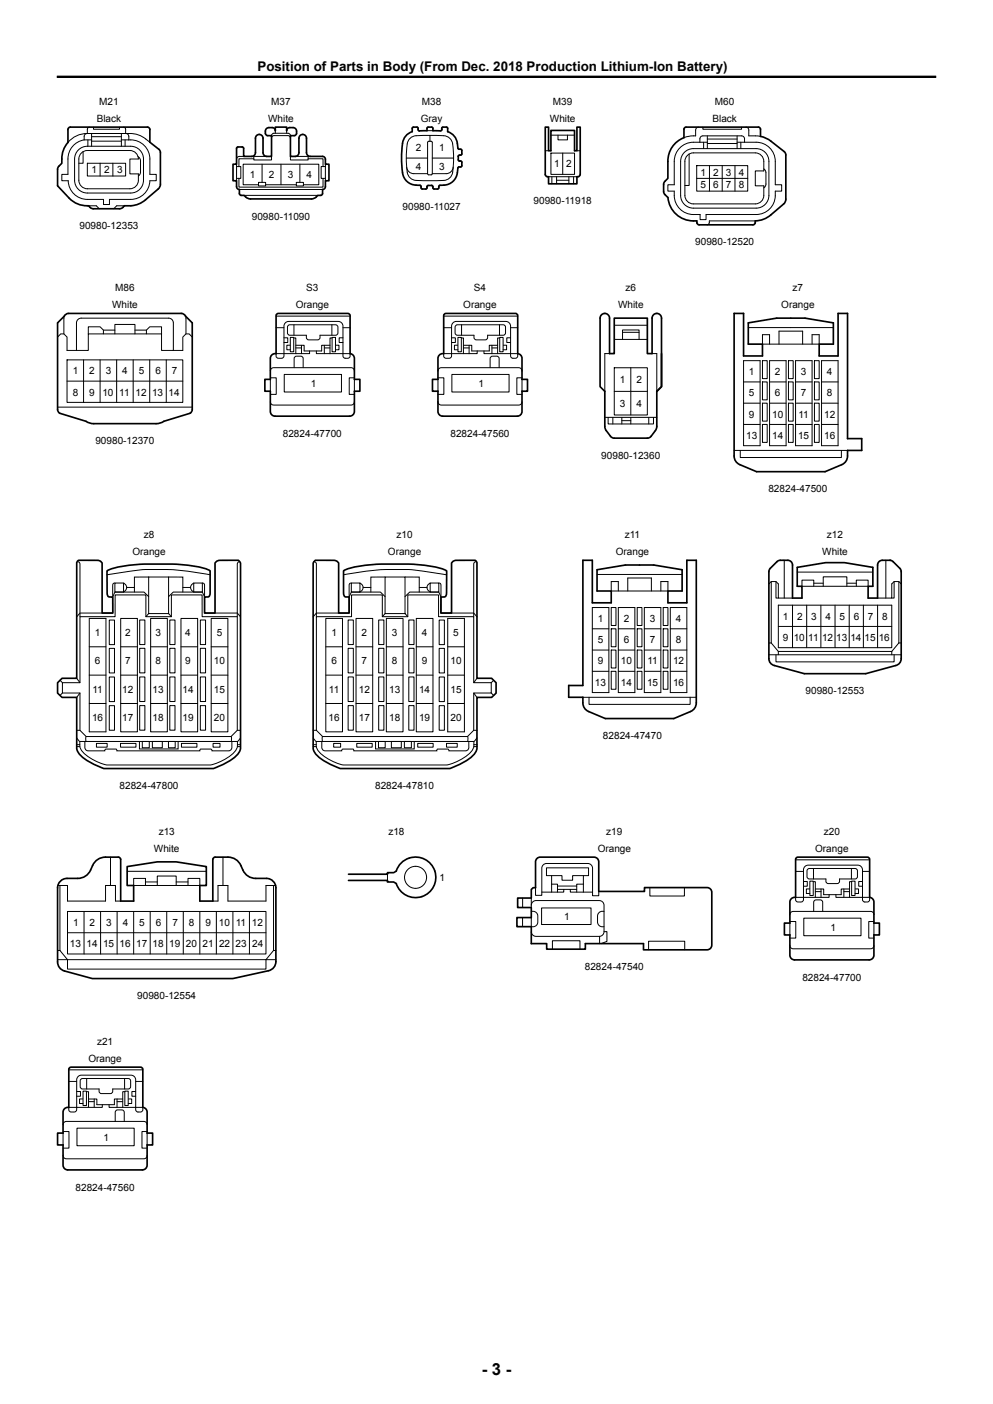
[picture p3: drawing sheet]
<svg xmlns="http://www.w3.org/2000/svg" width="210mm" height="297mm" viewBox="0 0 210 297" stroke-linecap="round" stroke-linejoin="round" font-family="sans-serif">
<g fill="none" stroke="#000" stroke-width=".21">
<path d="M16.4 31.9a2.69 2.69 0 0 1 2.1-1h9.1a2.7 2.7 0 0 1 2.7 2.7v4.5a2.7 2.7 0 0 1-2.7 2.7h-9.1a2.7 2.7 0 0 1-2.7-2.7v-4.5v-.6zM17.2 32.4l.8-.5 .5-.1h9a1.8 1.8 0 0 1 1.8 1.8h-1.8v3.2h1.8a2.61 2.61 0 0 1-.9 2.9l-.9 .2h-9a1.8 1.8 0 0 1-1.8-1.8v-4.5v-.4zM17.6 32.1v2.4h-.9M17.8 29.6a4.1 4.1 0 0 0-3.4 4v3.3h-1.3v1.3h1.3a4 4 0 0 0 4.1 4h3.4v1.1h1.2v-1.1h4.5a4 4 0 0 0 4.1-4h1.3v-1.3h-1.3v-3.3a4 4 0 0 0-4.1-4h-1.9M17.8 29.6h1.6M18.4 28.2a.63 .63 0 0 0-.6 .7v.7M18.4 28.2l9.7 .1 1.7 .4 1.9 1.4M18.5 28.2a5.2 5.2 0 0 0-4.1 1.9M18.5 34.5h8.1v2.7h-8.1zM18.6 29.6v1.3M18.9 26.9l-.4 .2v1.1M19.4 29.9h6.3"/>
<path d="M19.4 28.2v2.7M19.4 28.9h6.3M19.8 26.9v.4h5.5v-.4M21.2 34.5v2.7M23.9 34.5v2.7M25.7 28.2v2.7M26.1 26.9l.4 .2 .1 1.1a.63 .63 0 0 1 .6 .7v.7M26.5 29.6v1.3M29.2 33.1l.4 .5 .1 .4v2.6l-.4 .6M50 35.2h.9v2.5h-.9M50 34.7v3.5M50.5 37.7v1.9h17.8v-1.9"/>
<path d="M51.5 33.1h-.9a.6 .6 0 0 0-.6 .6M53.2 33.1h3.2M53.7 33.6h-3.2v1.6M53.7 33.1v.7h3.7v-.7M54.7 39.1h-3.3v-4.4h16v4.4h-3.2M54.7 38.6h1.5v.7h-1.5zM55.4 34.7v3.9M56.2 39.1h6.5M57.4 28.7l.3-.4 .2-.1h3l.3 .1 .2 .4M58.2 27.6v.6M59.4 34.7v4.4M60.6 27.6v.6"/>
<path d="M61.4 29.2v-.3l-.5-.2h-3l-.4 .2-.1 .3M61.4 33.1v.7h3.8v-.7M62.4 33.1h3.2M62.7 38.6h1.5v.7h-1.5zM63.4 34.7v3.9M65.2 33.6h3.1v1.6M68.8 35.2h-.9v2.5h.9M68.8 34.7v3.5M85.9 33.4h4.5M86 35.4a1.49 1.49 0 0 0 1.5 1.3h2.9M86.7 29.2a5 5 0 0 1 3.5-.6l2.9 .1a2.28 2.28 0 0 1 2.7 2.5 19.5 19.5 0 0 1-.2 5.7 2.24 2.24 0 0 1-2.5 1.3h-.7a20.4 20.4 0 0 1-5.3-.3 2.29 2.29 0 0 1-1.1-2.2 19.5 19.5 0 0 1 .2-5.7zM90.3 27.6h1.2"/>
<path d="M90.4 36.7v-6.6l.3-.2h.5l.2 .2v6.6M90.4 36.7l.3 .3h.5l.2-.3M90.9 28.6v1.3M91.4 33.4h4.5M95.8 35.4a1.49 1.49 0 0 1-1.5 1.3h-2.9M115.3 31.9h.7M116 37.4h6M116.5 32.4h5v4.5h-5zM116.5 28.6h5M116.7 37.4v1.5M117.7 37.4v1.5M117.7 38.1h2.6"/>
<path d="M118 28.6v1h2v-1M119 32.4v4.5M120.3 37.4v1.5M121.3 37.4v1.5M122 31.9h.7M144.5 32.4a2.69 2.69 0 0 1 2.1-1h13.3a2.7 2.7 0 0 1 2.7 2.7v7.2a2.7 2.7 0 0 1-2.7 2.7h-13.3a2.7 2.7 0 0 1-2.7-2.7v-7.2l.1-.6zM145.4 32.9l.8-.5 .4-.1h13.1a1.8 1.8 0 0 1 1.8 1.8v2.1h-1.8v3.1h1.8a3.5 3.5 0 0 1-.5 3.3l-.8 .5h-.5h-13.1a1.8 1.8 0 0 1-1.8-1.8v-7.2l.1-.4zM145.7 32.6v6.6h-.9M147.3 35h10.8v5.4h-10.8zM147.3 37.7h10.8M147.7 26.9a.63 .63 0 0 0-.6 .6v1.2l-1.3 .1-1.2 .3M148 30.1v-.7a.63 .63 0 0 1 .6-.7h8.2a.63 .63 0 0 1 .7 .7v.7"/>
<path d="M148.6 26.9v.4h8.2v-.4M148.8 30.1v1.3M149.6 30.1h-3a4 4 0 0 0-4 4v5h-1.4v1.3h1.4a4.2 4.2 0 0 0 4 5h1.5v1.1h1.2v-1.1h10.6a4.2 4.2 0 0 0 4.1-5h1.3v-1.3h-1.3v-5a4 4 0 0 0-4.1-4h-4M149.6 30.4h6.3M149.6 28.7v2.7M149.6 29.4h6.3M150 35v5.4M152.7 35v5.4M155.4 35v5.4M155.9 28.7v2.7M156.7 30.1v1.3M157.7 26.9a.63 .63 0 0 1 .7 .6v1.2l2.4 .2"/>
<path d="M161.5 35.7l.4 .4 .1 .4-.1 2.7-.4 .6M18.7 43.5h1.7l.6 .7M26.3 43.5h-1.6l-.7 .7M50.6 40.1h17.6M51.6 41.3h15.6M159.7 46.7h-9.7a.6 .6 0 0 1-.5 .9M12.2 71.3l.6-.7h.7l.7 .7v2.8h4.5v-3.5h15.5v3.5h4.5v-2.8l.6-.7h.7l.7 .7M13.6 66.9l-.1 3.7M14.2 76.1h24.5v9h-24.5zM16.2 74.1v-5.8a1 1 0 0 1 1-1h18.5a1 1 0 0 1 1 1v5.8M17.7 76.1v9M21.2 76.1v9"/>
<path d="M21.9 70.6v-.8l-.7-.7h-2.5v1.5M21.9 69.8h2.4M24.3 70.6v-2h4.2v2M24.7 76.1v9M28.2 76.1v9M28.5 69.8h2.5M31 70.6v-.8l.7-.7h2.5v1.5M31.7 76.1v9M35.2 76.1v9M39.2 66.9l.1 3.7M57.2 78.5a.7 .7 0 0 1 .7-.7h16.3a.7 .7 0 0 1 .7 .7M57.2 79.9h1.2v3.5h-1.2"/>
<path d="M58.4 69.3h1.7M58.4 66.9h15.6M60.1 71.5h.8v1h-.8M60.1 79.2h12.1v3.7h-12.1zM60.9 69l.4-.3h9.7l.4 .3 .1 1.4-.1 .3-.4 .2h-3.3l-.1 .7-.4 .3h-1.9l-.4-.3-.1-.7h-3.8l-.2-.5zM61.3 73h-.6v1h.7M61.4 71.4h.7v3h-.7zM62.1 71.5h.5v3.3M62.2 68.7v2.2M62.2 77.8v-2l.3-.4 .2-.1h.9l.4 .3 .1 2.2M62.6 73h1.7v1.2h3.7v-1.2h1.8M62.6 73.6h1.2"/>
<path d="M63.8 73v1.8M65.5 74.2v.6h-7.1l.1 .8 .4 .2h.7l.2-.1 .3-.4v-6.3a1 1 0 0 1 1-1h10.4a1 1 0 0 1 1 1l.1 6.5a.99 .99 0 0 0 1.4 .1v-.8h-7.1v-.6M68.6 73v1.8M68.6 73.6h1.2M70.2 68.7v2.2M70.2 71.4h.8v3h-.8zM70.2 71.5h-.4v3.3M71 73h.7v1h-.7M72.5 71.5h-.8v1h.8M72.5 69.3h1.5M74.9 79.9h-1v3.5h1M92.6 78.5a.7 .7 0 0 1 .7-.7h16.4a.7 .7 0 0 1 .7 .7"/>
<path d="M92.6 79.9h1.3v3.5h-1.3M93.8 69.3h1.7M93.8 66.9h15.7M95.5 71.5h.8v1h-.8M95.6 79.2h12.1v3.7h-12.1zM96.3 69l.4-.3h9.7l.4 .3 .1 1.4-.1 .3-.4 .2h-3.3v.7l-.5 .3h-1.9l-.4-.3-.1-.7h-3.7l-.3-.5zM96.8 73h-.7v1h.7M96.8 71.4h.8v3h-.8zM97.6 71.5h.4v3.3M97.6 68.7v2.2M98 73h1.8v1.2h3.7v-1.2h1.7M98 73.6h1.2"/>
<path d="M99.2 73v1.8M100.9 74.2v.6h-7.1l.1 .8 .4 .2h.7l.3-.1 .2-.4v-6.3a1 1 0 0 1 1-1h10.5a1 1 0 0 1 1 1v6.5a.99 .99 0 0 0 1.4 .1l.1-.8h-7.1v-.6M103.6 77.8v-2l.3-.4 .2-.1h1l.4 .3 .1 2.2M104 73.6h1.2M104 73v1.8M105.6 68.7v2.2M105.7 71.4h.7v3h-.7zM105.7 71.5h-.5v3.3M106.5 73h.6v1h-.7M108 71.5h-.8v1h.8M108 69.3h1.5M110.4 79.9h-1.1v3.5h1.1"/>
<path d="M128.9 74.8h-1v8M129.9 77.8h7v10h-7zM129.9 71.8h7M129.9 68.8h7M131.7 71.8v-2h3.5v2M131.7 70.3h3.5M133.4 77.8v10M137.9 74.8h1v8M157.3 76.3h3.4v18h-3.4zM158.2 69.3h18M161.2 76.3h1v3.8h-1zM162.7 76.3h3.5v18h-3.5z"/>
<path d="M162.7 72.8v-2h-1.5v2h12v-2h-1.5v2M164.7 72.8v-2.8h5v2.8M166.7 76.3h1v3.8h-1zM168.2 76.3h3.5v18h-3.5zM172.2 76.3h1v3.8h-1zM173.7 76.3h3.5v18h-3.5zM12.2 86.1h28.5M14.2 80.6h24.5M57.2 84.9v.1a.7 .7 0 0 0 .7 .7h16.3a.7 .7 0 0 0 .7-.7M57.2 80.2v2.6M74.9 80.2v2.6M92.6 84.9v.1a.7 .7 0 0 0 .7 .7h16.4a.7 .7 0 0 0 .7-.7"/>
<path d="M92.6 80.2v2.6M110.4 80.2v2.6M127.9 88.3h11M128.6 88.3v1.4h9.6v-1.4M129.6 88.3v1.4M129.9 82.8h7M131.5 88.3v1.4M131.5 89h1.9M133.4 88.3v1.4M137.2 88.3v1.4M155.3 95.3h23.9M156.6 95.3v1.5h21.3v-1.5"/>
<path d="M157.3 80.8h3.4M157.3 85.3h3.4M157.3 89.8h3.4M161.2 80.8h1v3.8h-1zM161.2 85.3h1v3.8h-1zM161.2 89.8h1v3.8h-1zM162.7 80.8h3.5M162.7 85.3h3.5M162.7 89.8h3.5M166.7 80.8h1v3.8h-1zM166.7 85.3h1v3.8h-1zM166.7 89.8h1v3.8h-1z"/>
<path d="M168.2 80.8h3.5M168.2 85.3h3.5M168.2 89.8h3.5M172.2 80.8h1v3.8h-1zM172.2 85.3h1v3.8h-1zM172.2 89.8h1v3.8h-1zM173.7 80.8h3.5M173.7 85.3h3.5M173.7 89.8h3.5M16.4 118.8l.3 .1a2.1 2.1 0 0 1 .2 1.8v9.8M50.7 118.8l-.3 .1a2.1 2.1 0 0 0-.2 1.8v9.8M66.4 118.8l.3 .1a2.1 2.1 0 0 1 .2 1.8v9.8"/>
<path d="M100.7 118.8l-.3 .1a2.1 2.1 0 0 0-.2 1.8v9.8M165.7 118.5h-.2M165.9 118.5v8M187.3 118.5v8M16.9 130.5h7.4v-4.6h6.6v4.6h5.3v-4.7h6.5v4.7h7.5v24l-1.3 1.3h-30.7l-1.3-1.3v-7.9h-3.7v-2.2h3.7zM18.9 130.8h3.5v24h-3.5zM18.9 136.8h3.5M22.6 121.6a53.3 53.3 0 0 1 21.9 0M23.1 137.2h1.1v5.2h-1.1zM23.1 131.2h1.1v5.2h-1.1zM24.3 123.3h1.8v1.9h-1.8zM24.3 123.3l-.2 .1a1.79 1.79 0 0 0-.3 1.5v1.4"/>
<path d="M25.5 130.8h3.6v24h-3.6zM25.5 136.8h3.6M26.1 123.3a1.02 1.02 0 0 1 .7 1 1.02 1.02 0 0 1-.7 .9M26.8 124.3h1.6M29.5 137.1h1.1v5.2h-1.1zM29.5 131.2h1.1v5.2h-1.1zM31.4 126.2l-.9-1h-6.2l-.5 1.1v3.4h-6.9l-.7 .8M31.4 122.1h-3v3.1M31.4 129.8l-.5 .7M31.4 122.1h4.3v7.7h-4.3zM31.9 130.8h3.5v24h-3.5zM31.9 136.8h3.5"/>
<path d="M35.7 126.2l.9-1h6.2l.5 1.1v3.4h6.9l.7 .8M35.7 122.1h3v3.1M35.7 129.8l.5 .7M35.9 137.1h1.1v5.2h-1.1zM35.9 131.2h1.1v5.2h-1.1zM38.3 130.8h3.5v24h-3.5zM38.3 136.8h3.5M38.7 124.3h1.6M41 123.3h1.8v1.9h-1.8zM41 123.3a1.02 1.02 0 0 0-.7 1 1.02 1.02 0 0 0 .7 .9M42.4 137.1h1.1v5.2h-1.1zM42.4 131.2h1.1v5.2h-1.1z"/>
<path d="M42.8 123.3l.2 .1a1.79 1.79 0 0 1 .3 1.5v1.4M44.7 130.8h3.5v24h-3.5zM44.7 136.8h3.5M66.9 130.5h7.4l.1-4.7h6.5v4.7h5.3v-4.6h6.5v4.6h7.5v13.9h3.7v2.2h-3.7v7.9l-1.3 1.3h-30.7l-1.3-1.3zM68.9 130.8h3.5v24h-3.5zM68.9 136.8h3.5M72.6 121.6a53.3 53.3 0 0 1 21.9 0M73.6 137.1h1.1v5.2h-1.1zM73.6 131.2h1.1v5.2h-1.1zM74.3 123.3h1.8v1.9h-1.8zM74.3 123.3l-.2 .1a1.79 1.79 0 0 0-.3 1.5v1.4M75.3 130.8h3.5v24h-3.5z"/>
<path d="M75.3 136.8h3.5M76.1 123.3a1.02 1.02 0 0 1 .7 1 1.02 1.02 0 0 1-.7 .9M76.8 124.3h1.6M80.1 137.1h1.1v5.2h-1.1zM80.1 131.2h1.1v5.2h-1.1zM81.4 122.1h4.3v7.7h-4.3zM81.4 126.2l-.9-1h-6.2l-.5 1.1v3.4h-6.9l-.7 .8M81.4 122.1h-3v3.1M81.4 129.8l-.5 .7M81.7 130.8h3.5v24h-3.5zM81.7 136.8h3.5M85.7 126.2l.9-1h6.2l.5 1.1v3.4h6.9l.7 .8"/>
<path d="M85.7 122.1h3v3.1M85.7 129.8l.5 .7M86.5 137.1h1.1v5.2h-1.1zM86.5 131.2h1.1v5.2h-1.1zM88 130.8h3.6v24h-3.6zM88 136.8h3.6M88.7 124.3h1.6M91 123.3h1.8v1.9h-1.8zM91 123.3a1.02 1.02 0 0 0-.7 1 1.02 1.02 0 0 0 .7 .9M92.8 123.3l.2 .1a1.79 1.79 0 0 1 .3 1.5v1.4M92.9 137.2h1.1v5.2h-1.1zM92.9 131.2h1.1v5.2h-1.1z"/>
<path d="M94.7 130.8h3.5v24h-3.5zM94.7 136.8h3.5M125.3 128.5h3.5v18h-3.5zM125.3 133h3.5M125.3 137.5h3.5M126.3 121.5h18M129.3 128.5h1v3.8h-1zM129.3 133h1v3.8h-1zM129.3 137.5h1v3.8h-1zM130.8 128.5h3.5v18h-3.5zM130.8 133h3.5M130.8 137.5h3.5"/>
<path d="M130.8 125v-2h-1.5v2h12v-2h-1.5v2M132.8 125v-2.7h5v2.7M134.8 128.5h1v3.8h-1zM134.8 133h1v3.8h-1zM134.8 137.5h1v3.8h-1zM136.3 128.5h3.5v18h-3.5zM136.3 133h3.5M136.3 137.5h3.5M140.3 128.5h1v3.8h-1zM140.3 133h1v3.8h-1zM140.3 137.5h1v3.8h-1zM141.8 128.5h3.5v18h-3.5z"/>
<path d="M141.8 133h3.5M141.8 137.5h3.5M162.6 123.5l.5-.5h1l.5 .5v3h3M162.6 136h.5M162.6 138.5h28M163.1 136l1.5 1.8M163.1 123v13M164.1 138.5v1.5h25v-1.5M164.1 123v3.5h.5M164.6 128h24v9h-24zM164.6 137.8v.7M164.6 137.8h24"/>
<path d="M164.6 132.5h24M167.6 128v9M168.6 121h16M170.6 128v9M172.1 124v-1.3h-2.5v1.3h14M172.1 123.4h2M173.6 128v9M174.1 124v-2h5v2M176.6 128v9M179.1 123.4h2M179.6 128v9M181.1 124v-1.3h2.5v1.3"/>
<path d="M182.6 128v9M185.6 128v9M188.6 137.8v.7M189.1 123v3.5h-.5M190.1 136l-1.5 1.8M190.1 136h.5M190.1 123v13M190.6 123.5l-.5-.5h-1l-.5 .5v3h-3M12.7 143.9l.5 .5M13.2 146.6l-.5 .5M16.2 157.5h.7M16.2 157.9h.7"/>
<path d="M16.2 154.5h.7M16.2 143.5l.7 .9M16.2 156.1l.1 .1a.89 .89 0 0 0 .9 .6h30.5a5.5 5.5 0 0 0 2.7-.1l.5-.6M16.9 156.8v.1a2.92 2.92 0 0 0 1.7 3.2 8.5 8.5 0 0 0 6.5 1.7h16.9a8.8 8.8 0 0 0 8.1-3.4l.1-1.6M16.9 146.6l-.7 .9M17.9 156.8l.1 1.5a.79 .79 0 0 0 1 .5h3.2l.2-.3h2.1l.2 .3h17.6l.1-.3h2.2l.2 .3h2.6a1.78 1.78 0 0 0 1.5-.3l.1-1.7M18.2 155.8v1M18.9 148.8h3.5M18.9 142.8h3.5M20.4 157.3h2.3v.8h-2.3zM23.1 149.3h1.1v5.2h-1.1zM23.1 143.2h1.1v5.2h-1.1z"/>
<path d="M25.5 157.3h3.3v.8h-3.3zM25.5 148.8h3.6M25.5 142.8h3.6M29.5 156.8v1.6h8.2v-1.6M29.5 149.3h1.1v5.2h-1.1zM29.5 143.2h1.1v5.2h-1.1zM30.1 156.8h1.5v1.4h-1.5zM31.9 148.8h3.5M31.9 142.8h3.5M32.2 156.8h2.1v1.4h-2.1zM35.6 156.8h1.4v1.4h-1.4zM35.9 149.3h1.1v5.2h-1.1z"/>
<path d="M35.9 143.2h1.1v5.2h-1.1zM38.3 148.8h3.5M38.3 142.8h3.5M38.4 157.3h3.2v.8h-3.2zM42.4 149.3h1.1v5.2h-1.1zM42.4 143.2h1.1v5.2h-1.1zM44.7 148.8h3.5M44.7 142.8h3.5M45.1 157.3h1.4v.8h-1.4zM48.9 155.8v1M50.2 154.5h.7M50.2 157.9h.7"/>
<path d="M50.2 157.5h.7M66.2 157.5h.7M66.2 156.1l.1 .1a.89 .89 0 0 0 .9 .7h30.5a5.5 5.5 0 0 0 2.7-.2l.5-.6M66.2 157.9h.7M66.2 154.5h.7M66.9 156.9a2.92 2.92 0 0 0 1.7 3.2 8.5 8.5 0 0 0 6.5 1.7h16.9a8.8 8.8 0 0 0 8.1-3.4l.1-1.5M68.1 156.9v1.4a.79 .79 0 0 0 1 .5h3.2l.2-.3h2.2l.1 .3h17.6l.1-.3h2.2l.2 .3h2.6a1.78 1.78 0 0 0 1.6-.3v-1.6M68.2 155.8v1.1M68.9 148.8h3.5M68.9 142.8h3.5M70.6 157.3h1.4v.8h-1.4zM73.6 149.3h1.1v5.2h-1.1z"/>
<path d="M73.6 143.2h1.1v5.2h-1.1zM75.3 148.8h3.5M75.3 142.8h3.5M75.4 157.3h3.3v.8h-3.3zM79.4 156.9v1.5h8.2v-1.5M80 156.9h1.5v1.3h-1.5zM80.1 149.3h1.1v5.2h-1.1zM80.1 143.2h1.1v5.2h-1.1zM81.7 148.8h3.5M81.7 142.8h3.5M82.8 156.9h2.1v1.3h-2.1zM85.5 156.9h1.5v1.3h-1.5z"/>
<path d="M86.5 149.3h1.1v5.2h-1.1zM86.5 143.2h1.1v5.2h-1.1zM88 148.8h3.6M88 142.8h3.6M88.3 157.3h3.3v.8h-3.3zM92.9 149.3h1.1v5.2h-1.1zM92.9 143.2h1.1v5.2h-1.1zM94.4 157.3h2.3v.8h-2.3zM94.7 148.8h3.5M94.7 142.8h3.5M98.9 155.8v1.1M100.2 154.5h.7"/>
<path d="M100.2 146.6l.7 .9M100.2 157.9h.7M100.2 157.5h.7M100.9 143.5l-.7 .9M103.9 146.6l.5 .5M104.4 143.9l-.5 .5M123.3 147.5h24M124.6 147.5v1.5h21.4v-1.5M125.3 142h3.5M129.3 142h1v3.8h-1zM130.8 142h3.5M134.8 142h1v3.8h-1z"/>
<path d="M136.3 142h3.5M140.3 142h1v3.8h-1zM141.8 142h3.5M12.2 187.3h2.1v3.3h8v-3.3h2.1v3.3h1.1M12.7 187.3v13.8M14.3 192.8h41.9v9h-41.9zM14.3 197.3h41.9M17.8 192.8v9M21.3 192.8v9M23.4 181.3v6M24.8 192.8v9M26.9 184.3h16.7"/>
<path d="M28.3 192.8v9M30.8 187.3v-1.5h-2.5v1.5h14v-1.5h-2.5v1.5M30.8 186.6h2.5M31.8 192.8v9M33.3 187.3v-2h4v2M35.3 192.8v9M37.3 186.6h2.5M38.8 192.8v9M42.3 192.8v9M45.8 192.8v9M47.2 181.3v6M49.3 192.8v9"/>
<path d="M52.8 192.8v9M57.8 187.3v13.8M58.3 187.3h-2.1v3.3h-8v-3.3h-2.1v3.3h-1.1M81.9 184.9v1.3M110.5 194.1v1.9M110.5 190v2M112.4 192a1.14 1.14 0 0 1 1-1.5h13.3a1 1 0 0 1 1 1v5.6a1 1 0 0 1-1 1h-13.3a1 1 0 0 1-1-1M112.4 192.8a1.1 1.1 0 0 1 1.3 1v1.2a1.08 1.08 0 0 1-1.3 1v-1.9M112.4 190v1.5M113.3 187.8v1.6h1.3v-5.7a1 1 0 0 1 1-1h8.7a1 1 0 0 1 1 1v5.8h1.3v-.9M114.5 192.1h10.5v3.5h-10.5zM115.6 183.6h8.9v1.6h-3.4v1h-2.2v-1h-3.3z"/>
<path d="M116.7 187h1.2v1.7M116.7 185.2v3.5M117.9 187.4h4.1M117.9 188.1h4.1M119.2 188.1v.6h-4.6M120.6 188.1v.6h4.7M123.4 187h-1.4v1.7M123.4 185.2v3.5M126.8 198.1v1.5M127.7 192.8a1.1 1.1 0 0 0-1.3 1v1.2a1.07 1.07 0 0 0 1.3 1M127.7 197.1h.7v2l-1.3 .5M137.4 187.8v1.7h7.3v-1.7"/>
<path d="M167 199.9v.1a.7 .7 0 0 0 .7 .7h16.4a.7 .7 0 0 0 .7-.7M167 193.5a.7 .7 0 0 1 .7-.7h16.4a.7 .7 0 0 1 .7 .7M167 194.9h1.3v3.5h-1.3M167 195.3v2.5M168.3 184.3h1.6M168.3 181.9h15.6M169.9 186.5h.8v1h-.8M170 194.2h12.1v3.7h-12.1zM170.7 184l.5-.3h9.6l.5 .3v1.4v.3l-.5 .2h-3.3v.8l-.5 .2h-1.8l-.5-.2v-.8h-3.8l-.2-.5zM171.2 188h-.7v1h.8M171.3 186.4h.7v3h-.7zM172 186.5h.4v3.3"/>
<path d="M172 183.7v2.2M172.1 192.8v-1.9l.2-.5h.3h.9l.4 .2 .1 2.2M172.4 188.1h1.8v1.2h3.7v-1.2h1.8M172.4 188.6h1.2M173.6 188.1v1.7M175.3 189.3v.5h-7v.8l.5 .2h.6l.3-.1 .2-.4v-6.3a1 1 0 0 1 1-1h10.5a1 1 0 0 1 1 1l.1 6.6a.99 .99 0 0 0 1.3 0l.1-.8h-7.1v-.5M178.5 188.1v1.7M178.5 188.6h1.2M180.1 183.7v2.2M180.1 186.4h.7v3h-.7zM180.1 186.5h-.4v3.3M180.9 188h.7v1h-.8"/>
<path d="M182.4 186.5h-.8v1h.8M182.4 184.3h1.5M184.8 194.9h-1.1v3.5h1.1M184.8 195.3v2.5M12.2 203h46.1M12.2 201.1h.5M12.7 201.1l1.6 1.9v2h41.9v-2l1.6-1.9M57.8 201.1h.5M116.8 200.8v-1.8h5.9v1.8M137.2 200.9v-1.8h7.6v1.8M13.3 237.9a.7 .7 0 0 1 .7-.7h16.4a.7 .7 0 0 1 .7 .7M13.3 239.4h1.3v3.5h-1.3"/>
<path d="M13.3 239.7v2.5M14.5 228.8h1.7M14.5 226.3h15.7M16.2 230.9h.8v1h-.8M16.3 238.7h12.1v3.7h-12.1zM17 228.4l.5-.3h9.6l.5 .3v1.5v.2l-.5 .3h-3.3v.7l-.5 .2h-1.8l-.5-.2v-.7l-3.8-.1-.2-.4zM17.5 232.5h-.7v.9h.8M17.6 230.8h.7v3.1h-.7zM18.3 230.9h.4v3.4M18.3 228.1v2.3M18.7 232.5h1.8v1.2h3.7v-1.2h1.8M18.7 233h1.2"/>
<path d="M19.9 232.5v1.8M21.6 233.7v.6h-7.1l.1 .7 .4 .2h.7h.3l.2-.5v-6.3a1 1 0 0 1 1-1h10.5a1 1 0 0 1 1 1l.1 6.6a.99 .99 0 0 0 1.3 0l.1-.7h-7.1v-.6M24.4 237.2v-1.9l.2-.4 .3-.1h.9l.4 .2 .1 2.2M24.8 232.5v1.8M24.8 233h1.2M26.3 228.1v2.3M26.4 230.8h.7v3.1h-.7zM26.4 230.9h-.4v3.4M27.2 232.5h.7v.9h-.8M28.7 230.9h-.8v1h.8M28.7 228.8h1.5M31.1 239.4h-1.1v3.5h1.1"/>
<path d="M31.1 239.7v2.5M13.3 244.4a.7 .7 0 0 0 .7 .7h16.4a.7 .7 0 0 0 .7-.7"/>
<circle cx="87.9" cy="185.6" r="2.33"/>
</g>
<g fill="none" stroke="#000" stroke-width=".35">
<path d="M14.6 27l16.6-.1 .4 .2 .1 3 1.9 1.5 .3 .4v7.3l-.4 .7-3.2 2.6-1 .6a6.1 6.1 0 0 1-3 .3l-.5 .5-.5 .2h-5.5l-.5-.2a1.16 1.16 0 0 0-1.5-.5l-1.7-.5-1-.6-2.9-3.1v-3.5a1.61 1.61 0 0 1 .9-1.3l.1-2.1 .4-1.2 .8-1.1v-2.7zM50.1 31.2l.2-.1h.9l.3 .1v1.9h1.7a.8 .8 0 0 0 .8-.8v-3.1a.8 .8 0 0 1 .8-.8 .8 .8 0 0 1 .8 .8v3.1a.8 .8 0 0 0 .8 .8h1v-4.4h-.8a.9 .9 0 0 1-.5-1 .9 .9 0 0 1 .8-.7h.7a.65 .65 0 0 1 .6 .6v-.7h2.4v.7a.65 .65 0 0 1 .7-.6h.7a.9 .9 0 0 1 .7 .7 .9 .9 0 0 1-.5 1h-.8v4.4h1a.8 .8 0 0 0 .8-.8v-3.1a.8 .8 0 0 1 .8-.8 .8 .8 0 0 1 .8 .8v3.1a.8 .8 0 0 0 .8 .8h2.6a.6 .6 0 0 1 .6 .6v1h.8v3.5h-.8v1.3a.6 .6 0 0 1-.6 .6v.8l-.2 .4a1.16 1.16 0 0 0-1.3 .5l-.9 .3h-12.8l-.8-.3a1.16 1.16 0 0 0-1.4-.5l-.2-.4v-.8a.6 .6 0 0 1-.6-.6v-1.3h-.7v-3.5h.7zM88.7 27.7l-.2-.1-.1-.6-1-.1-.2 .2v.8a3.1 3.1 0 0 0-2.2 3.2 20.4 20.4 0 0 0 .3 6.1 3.7 3.7 0 0 0 3.7 2.1l.1 .6 .2 .1 .9-.1 .1-.4M88.7 27.7h.1M90.3 39.5h.1M91.3 39.2h-.3a.56 .56 0 0 0-.7 .3M91.3 39.2h.1M93.4 27.4l-.2 .3-1.7-.1v-.6l-1-.1-.2 .2v.5l-1.6 .1M93.4 27.4l.1-.4 .9-.1 .3 .2v.8a3.4 3.4 0 0 1 2.1 3.4l.1 .2 .7 .1 .1 .2-.1 .9-.6 .2-.1 .2M93.4 27.4h.1M96.9 33.1v.2a.56 .56 0 0 0 .3 .8M96.9 33.1h.1"/>
<path d="M97.2 34.1h.1M97.2 34.1h.4l.1 1-.3 .2-.5 .1a6.8 6.8 0 0 1-.9 2.8 5.1 5.1 0 0 1-3.1 1.1l-.2 .6-.9 .1-.2-.1-.1-.6-.2-.1M115.3 26.9h.7v5h.5v-4.3h5v4.3h.5v-5h.7v10a.55 .55 0 0 1-.7 .5v1.5h-6v-1.5a.55 .55 0 0 1-.7-.5zM141.3 41.8a5.5 5.5 0 0 0 6.1 4.9 .6 .6 0 0 0 .5 .9h11.3a.6 .6 0 0 0 .5-.9l1.8-.3 1-.6 3.2-2.6 .4-.5 .1-.6v-9.3l-.2-.5-3.3-2.7-1.9-.7v-1.6v-.2l-.4-.2h-15.3l-.4 .2-.1 .2v1.8a5.3 5.3 0 0 0-3.4 5v3.6a1.61 1.61 0 0 0-.9 1.3v1.5a1.61 1.61 0 0 0 .9 1.3M13.8 66.6l.7-.3h23.8l.6 .2 1.8 1.8v18.3l-.3 .7-6.4 2.1-1 .2h-13.5l-6.9-2.2-.3-.3-.1-.5v-18.3zM58.5 66.5l.4-.2 14.9 .1 .2 .4v8a1 1 0 0 1 .9 1v4.4h1.2v2.6h-1.2v4.2a1 1 0 0 1-1 1h-15.7a1 1 0 0 1-1-1v-4.2h-1.2v-2.6h1.2v-4.4a1.03 1.03 0 0 1 1.2-1zM93.9 66.5l.4-.2 14.9 .1 .3 .4v8a1 1 0 0 1 .9 1v4.4h1.2v2.6h-1.2v4.2a1 1 0 0 1-1 1h-15.8a1 1 0 0 1-1-1v-4.2h-1.1v-2.6h1.1v-4.4a1.03 1.03 0 0 1 1.2-1zM127.2 66.6a1 1 0 0 1 1.1-.2 1 1 0 0 1 .6 .9v7.5h1v-7.5h7v7.5h1v-7.5a1 1 0 0 1 1-1 1 1 0 0 1 1 1v14.5l-1 1v7.4a2.99 2.99 0 0 1-1.2 2.1l-.8 .4-7.3-.1a3.8 3.8 0 0 1-1.6-1.8l-.1-.6v-7.4l-1-1v-14.5zM139.9 74.8v7l-1 1M155.3 66.3h2v9h3.9v-2.5h-3v-4.5l6-1h6l6 1v4.5h-3v2.5h4v-9h2v26.5h3v2.5h-3a2.75 2.75 0 0 1-.8 2.8l-3.9 1.7h-14.5l-3.5-1.5a1.96 1.96 0 0 1-1.2-1.8zM16.4 118.7l.3-.2h2.8a2.42 2.42 0 0 1 2.1 .5v10.7h2.3l-.1-3.4h-.4a.57 .57 0 0 1-.7-.6l-.1-4.9a20.2 20.2 0 0 1 8.1-1.5h3.8a30.3 30.3 0 0 1 9.5 1.2l.4 .3v4.9a.84 .84 0 0 1-1.1 .6v3.4h2.2v-10.6a1.31 1.31 0 0 1 1.6-.6h3.1a.72 .72 0 0 1 .7 .7v36.3a8.9 8.9 0 0 1-.3 3.6 11.1 11.1 0 0 1-5.8 3.5h-21.7a6.3 6.3 0 0 1-3.8-1.2 5.8 5.8 0 0 1-3.1-3.1v-10.8h-3.1l-.9-.9v-2.2l.9-.9h3.1v-24.5zM66.6 118.6l2.6-.1a2.81 2.81 0 0 1 2.4 .5v10.7h2.2v-3.4h-.4a.56 .56 0 0 1-.7-.6v-4.9a20.1 20.1 0 0 1 8-1.5h3.8a30.1 30.1 0 0 1 9.5 1.2l.5 .3-.1 4.9a.88 .88 0 0 1-1.1 .6l-.1 3.4h2.3v-10.6a1.2 1.2 0 0 1 1.5-.6h3.4l.5 .5v24.5h3.1l.9 .9v2.2l-.9 .9h-3.1v8.3a7.5 7.5 0 0 1-.3 3.3 11.1 11.1 0 0 1-5.8 3.5h-21.7a6.3 6.3 0 0 1-3.8-1.2 5.8 5.8 0 0 1-3.1-3.1v-39.1z"/>
<path d="M123.3 118.5h2v9h4v-2.5h-3v-4.5l6-1h6l6 1v4.5h-3v2.5h4v-9h2v30.2a1.96 1.96 0 0 1-1.3 1.8l-3.5 1.5h-14.5l-3.5-1.5a1.96 1.96 0 0 1-1.2-1.8v-1.2h-3v-2.5h3zM188.2 118.5l.7 .3 1.4 1.4 .3 .7v18.4a1.48 1.48 0 0 1-1.2 1.5l-6.3 1.7h-13l-6.3-1.7a1.48 1.48 0 0 1-1.2-1.5v-18.4l.3-.7 1.9-1.6a3.2 3.2 0 0 1 2.5 .2l.3 .7v7h2v-2.5h-1v-4l6-1h4l6 1v4h-1v2.5h2v-7a1 1 0 0 1 1-1h1.8M12.8 186.4l.8-.5 .6-.1a5.6 5.6 0 0 0 3.9-.5 4 4 0 0 0 1.5-2.2 2.94 2.94 0 0 1 2.7-1.8h2.7l.4 .3 .1 9h2.8v-3.3h-1.4v-4l6.4-1h4l6.3 1v4h-1.3v3.3h2.7v-8.8l.3-.4 .2-.1a6.1 6.1 0 0 1 4.3 .5 4 4 0 0 1 1.6 2.2 2.94 2.94 0 0 0 2.7 1.8h2.2a2 2 0 0 1 2 2v15.6a1.98 1.98 0 0 1-1.5 1.9l-7.5 1.7h-29.8l-5.8-1.6a1.97 1.97 0 0 1-1.5-1.9v-15.7v-.5zM73.7 184.9h8.2v-.3h1.4l.5-.3a4.3 4.3 0 0 1 6.6-2.2 4.3 4.3 0 0 1 0 7 4.3 4.3 0 0 1-6.6-2.2l-.5-.3h-1.4v-.4h-8.2M113.5 181.6l.8-.3h11.3a1 1 0 0 1 1 1v6.3h9.7v-.8h13.2a1 1 0 0 1 1 1v11.1a1 1 0 0 1-1 1h-13.4v-1.3h-12.3v1.2h-8.2v-1.2h-3.2v-3.6h-3.1v-1.9h3.1v-2.1h-2.9v-2h2.9v-1.8l.3-.4h.6v-5.5zM168.3 181.5l.5-.2 14.9 .1 .2 .4v8a1 1 0 0 1 .9 1v4.5h1.2v2.5h-1.2v4.3a1 1 0 0 1-1 1h-15.8a1 1 0 0 1-1-1v-4.3h-1.1v-2.5h1.1v-4.5a1.03 1.03 0 0 1 1.3-1zM14.6 226l.4-.3 15 .1 .2 .4v8.1a1 1 0 0 1 .9 1v4.4h1.2v2.5h-1.2v4.3a1 1 0 0 1-1 1h-15.8a1 1 0 0 1-1-1v-4.3h-1.1v-2.5h1.1v-4.4a1.03 1.03 0 0 1 1.2-1z"/>
</g>
<path d="M12 16.2h186" fill="none" stroke="#000" stroke-width=".5"/>
<text font-size="3.5" x="101.9" y="290.9">- 3 -</text>
<text font-size="2.8" x="54.4" y="15.1">Position of Parts in Body (From Dec. 2018 Production Lithium-Ion Battery)</text>
<g font-size="2.1">
<text x="21" y="22.2">M21</text>
<text x="57.4" y="22.2">M37</text>
<text x="89.2" y="22.2">M38</text>
<text x="116.9" y="22.2">M39</text>
<text x="151.2" y="22.2">M60</text>
<text x="20.5" y="25.7">Black</text>
<text x="56.7" y="25.7">White</text>
<text x="89" y="25.7">Gray</text>
<text x="116.3" y="25.7">White</text>
<text x="150.7" y="25.7">Black</text>
<text x="88" y="31.9">2</text>
<text x="88" y="35.9">4</text>
<text x="92.9" y="31.9">1</text>
<text x="92.9" y="35.9">3</text>
<text x="117.2" y="35.4">1</text>
<text x="119.7" y="35.4">2</text>
<text x="19.4" y="36.7">1</text>
<text x="22.1" y="36.7">2</text>
<text x="24.8" y="36.7">3</text>
<text x="52.8" y="37.7">1</text>
<text x="56.8" y="37.7">2</text>
<text x="60.8" y="37.7">3</text>
<text x="64.8" y="37.7">4</text>
<text x="148.1" y="37.1">1</text>
<text x="148.1" y="39.8">5</text>
<text x="150.8" y="37.1">2</text>
<text x="150.8" y="39.8">6</text>
<text x="153.5" y="37.1">3</text>
<text x="153.5" y="39.8">7</text>
<text x="156.2" y="37.1">4</text>
<text x="156.2" y="39.8">8</text>
<text x="53.3" y="46.5">90980-11090</text>
<text x="85.1" y="44.4">90980-11027</text>
<text x="112.8" y="43.3">90980-11918</text>
<text x="16.8" y="48.5">90980-12353</text>
<text x="147" y="51.9">90980-12520</text>
<text x="23.7" y="65.1">White</text>
<text x="24.4" y="61.6">M86</text>
<text x="62.5" y="65.1">Orange</text>
<text x="64.8" y="61.6">S3</text>
<text x="98" y="65.1">Orange</text>
<text x="100.2" y="61.6">S4</text>
<text x="130.7" y="65.1">White</text>
<text x="132.3" y="61.6">z6</text>
<text x="165.2" y="65.1">Orange</text>
<text x="167.6" y="61.6">z7</text>
<text x="15.4" y="79.2">1</text>
<text x="15.4" y="83.7">8</text>
<text x="18.9" y="79.2">2</text>
<text x="18.9" y="83.7">9</text>
<text x="21.7" y="83.7">10</text>
<text x="22.4" y="79.2">3</text>
<text x="25.2" y="83.7">11</text>
<text x="25.9" y="79.2">4</text>
<text x="28.6" y="83.7">12</text>
<text x="29.4" y="79.2">5</text>
<text x="32.1" y="83.7">13</text>
<text x="32.9" y="79.2">6</text>
<text x="35.6" y="83.7">14</text>
<text x="36.4" y="79.2">7</text>
<text x="65.7" y="81.9">1</text>
<text x="101.2" y="81.9">1</text>
<text x="131.1" y="81">1</text>
<text x="134.6" y="81">2</text>
<text x="158.4" y="79.3">1</text>
<text x="158.4" y="83.8">5</text>
<text x="163.9" y="83.8">6</text>
<text x="163.9" y="79.3">2</text>
<text x="169.4" y="83.8">7</text>
<text x="169.4" y="79.3">3</text>
<text x="174.9" y="83.8">8</text>
<text x="174.9" y="79.3">4</text>
<text x="131.1" y="86">3</text>
<text x="134.6" y="86">4</text>
<text x="158.4" y="88.3">9</text>
<text x="163.3" y="88.3">10</text>
<text x="168.9" y="88.3">11</text>
<text x="174.3" y="88.3">12</text>
<text x="20.2" y="94">90980-12370</text>
<text x="59.8" y="92.4">82824-47700</text>
<text x="95.3" y="92.4">82824-47560</text>
<text x="157.8" y="92.8">13</text>
<text x="163.3" y="92.8">14</text>
<text x="168.8" y="92.8">15</text>
<text x="174.3" y="92.8">16</text>
<text x="127.2" y="97.1">90980-12360</text>
<text x="162.5" y="104.2">82824-47500</text>
<text x="30.4" y="113.8">z8</text>
<text x="83.9" y="113.8">z10</text>
<text x="132.1" y="113.8">z11</text>
<text x="174.9" y="113.8">z12</text>
<text x="28" y="117.4">Orange</text>
<text x="82" y="117.4">Orange</text>
<text x="130.2" y="117.4">Orange</text>
<text x="173.9" y="117.4">White</text>
<text x="126.4" y="131.6">1</text>
<text x="131.9" y="131.6">2</text>
<text x="137.4" y="131.6">3</text>
<text x="142.9" y="131.6">4</text>
<text x="165.6" y="131.1">1</text>
<text x="168.6" y="131.1">2</text>
<text x="171.6" y="131.1">3</text>
<text x="174.6" y="131.1">4</text>
<text x="177.6" y="131.1">5</text>
<text x="180.6" y="131.1">6</text>
<text x="183.6" y="131.1">7</text>
<text x="186.6" y="131.1">8</text>
<text x="20.1" y="134.5">1</text>
<text x="26.4" y="134.5">2</text>
<text x="32.9" y="134.5">3</text>
<text x="39.2" y="134.5">4</text>
<text x="45.8" y="134.5">5</text>
<text x="70.1" y="134.5">1</text>
<text x="76.5" y="134.5">2</text>
<text x="82.9" y="134.5">3</text>
<text x="89.2" y="134.5">4</text>
<text x="95.9" y="134.5">5</text>
<text x="126.4" y="136">5</text>
<text x="131.9" y="136">6</text>
<text x="137.4" y="136">7</text>
<text x="142.9" y="136">8</text>
<text x="165.6" y="135.6">9</text>
<text x="167.8" y="135.6">10</text>
<text x="170.9" y="135.6">11</text>
<text x="173.8" y="135.6">12</text>
<text x="176.8" y="135.6">13</text>
<text x="179.8" y="135.6">14</text>
<text x="182.8" y="135.6">15</text>
<text x="185.8" y="135.6">16</text>
<text x="20.1" y="140.5">6</text>
<text x="26.4" y="140.5">7</text>
<text x="32.9" y="140.5">8</text>
<text x="39.2" y="140.5">9</text>
<text x="45.3" y="140.5">10</text>
<text x="70.1" y="140.5">6</text>
<text x="76.5" y="140.5">7</text>
<text x="82.9" y="140.5">8</text>
<text x="89.2" y="140.5">9</text>
<text x="95.3" y="140.5">10</text>
<text x="126.4" y="140.5">9</text>
<text x="131.3" y="140.5">10</text>
<text x="136.9" y="140.5">11</text>
<text x="142.3" y="140.5">12</text>
<text x="19.5" y="146.5">11</text>
<text x="25.9" y="146.5">12</text>
<text x="32.3" y="146.5">13</text>
<text x="38.6" y="146.5">14</text>
<text x="45.3" y="146.5">15</text>
<text x="69.6" y="146.5">11</text>
<text x="75.9" y="146.5">12</text>
<text x="82.3" y="146.5">13</text>
<text x="88.6" y="146.5">14</text>
<text x="95.3" y="146.5">15</text>
<text x="125.8" y="145">13</text>
<text x="131.3" y="145">14</text>
<text x="136.8" y="145">15</text>
<text x="142.3" y="145">16</text>
<text x="170.4" y="146.9">90980-12553</text>
<text x="19.5" y="152.5">16</text>
<text x="25.9" y="152.5">17</text>
<text x="32.3" y="152.5">18</text>
<text x="38.6" y="152.5">19</text>
<text x="45.3" y="152.5">20</text>
<text x="69.5" y="152.5">16</text>
<text x="75.9" y="152.5">17</text>
<text x="82.3" y="152.5">18</text>
<text x="88.6" y="152.5">19</text>
<text x="95.3" y="152.5">20</text>
<text x="127.5" y="156.4">82824-47470</text>
<text x="25.3" y="166.9">82824-47800</text>
<text x="79.3" y="166.9">82824-47810</text>
<text x="33.6" y="176.6">z13</text>
<text x="82.1" y="176.6">z18</text>
<text x="128.2" y="176.6">z19</text>
<text x="174.2" y="176.6">z20</text>
<text x="32.6" y="180.2">White</text>
<text x="126.4" y="180.2">Orange</text>
<text x="172.4" y="180.2">Orange</text>
<text x="93" y="186.4">1</text>
<text x="15.5" y="195.8">1</text>
<text x="19" y="195.8">2</text>
<text x="22.5" y="195.8">3</text>
<text x="26" y="195.8">4</text>
<text x="29.5" y="195.8">5</text>
<text x="32.9" y="195.8">6</text>
<text x="36.4" y="195.8">7</text>
<text x="39.9" y="195.8">8</text>
<text x="43.4" y="195.8">9</text>
<text x="46.3" y="195.8">10</text>
<text x="49.8" y="195.8">11</text>
<text x="53.3" y="195.8">12</text>
<text x="119.3" y="194.6">1</text>
<text x="175.6" y="196.9">1</text>
<text x="14.8" y="200.3">13</text>
<text x="18.3" y="200.3">14</text>
<text x="21.8" y="200.3">15</text>
<text x="25.3" y="200.3">16</text>
<text x="28.8" y="200.3">17</text>
<text x="32.3" y="200.3">18</text>
<text x="35.8" y="200.3">19</text>
<text x="39.3" y="200.3">20</text>
<text x="42.8" y="200.3">21</text>
<text x="46.3" y="200.3">22</text>
<text x="49.8" y="200.3">23</text>
<text x="53.3" y="200.3">24</text>
<text x="123.7" y="205.3">82824-47540</text>
<text x="169.7" y="207.4">82824-47700</text>
<text x="29" y="211.4">90980-12554</text>
<text x="20.5" y="221.1">z21</text>
<text x="18.7" y="224.6">Orange</text>
<text x="21.9" y="241.3">1</text>
<text x="16" y="251.9">82824-47560</text>
</g>
</svg>
